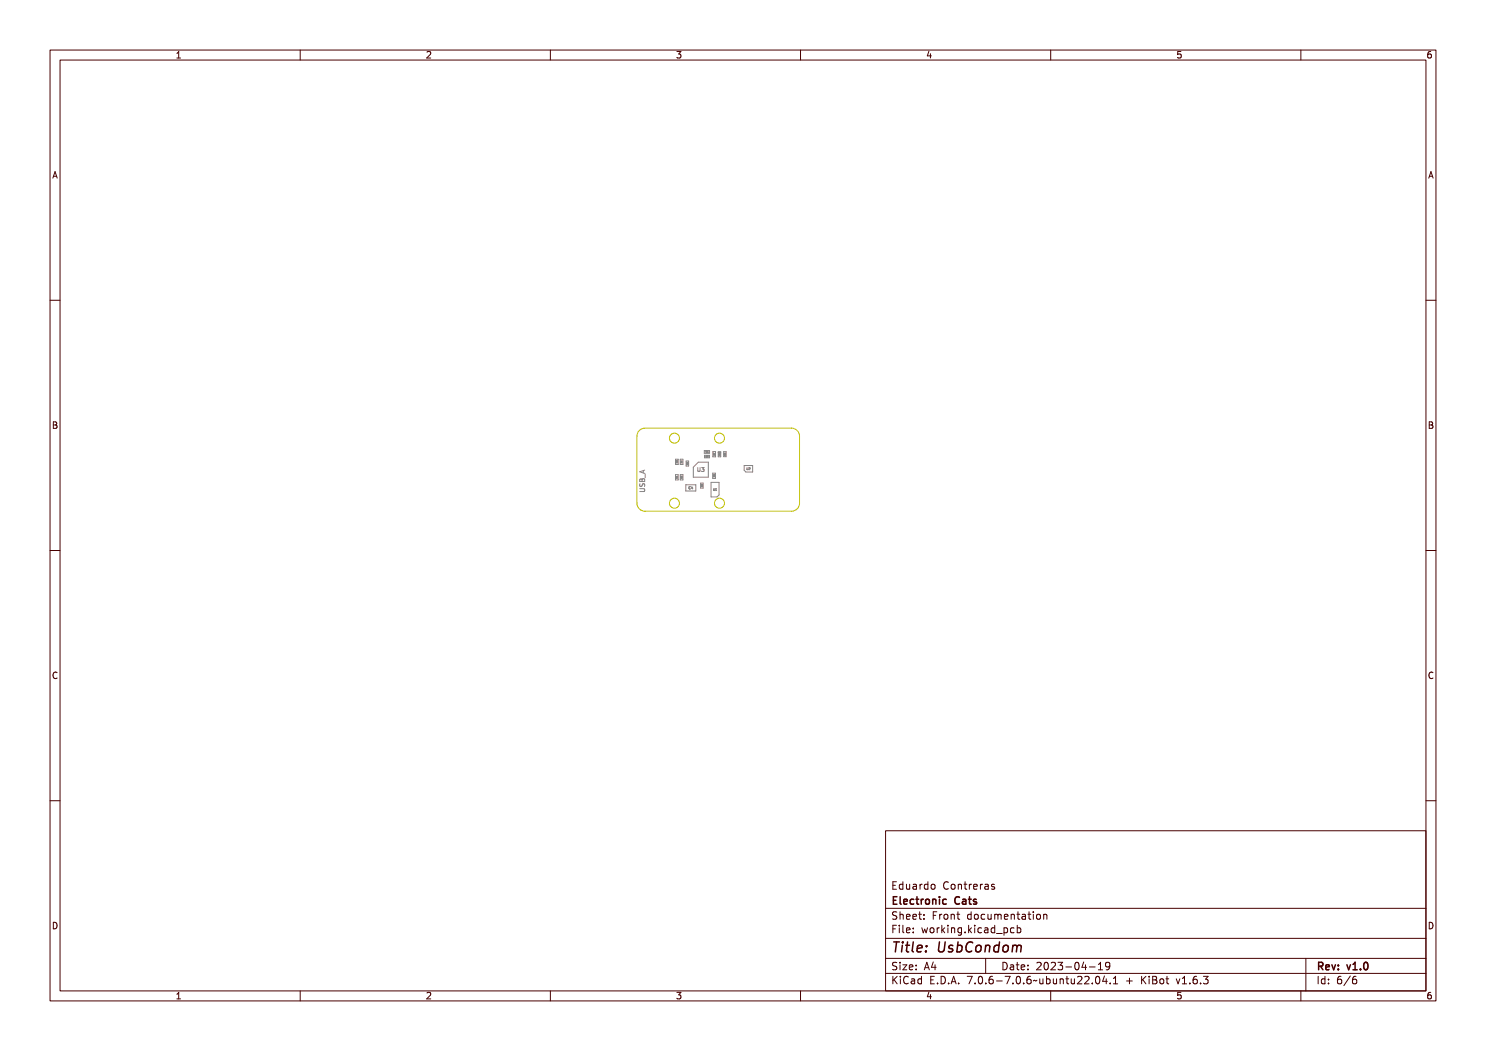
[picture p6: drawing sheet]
<svg xmlns="http://www.w3.org/2000/svg" width="297mm" height="210mm" viewBox="0 0 297 210" stroke-linecap="round" stroke-linejoin="round" font-family="sans-serif">
<g fill="none" stroke="#848484" stroke-width=".2">
<path d="M127.9 97.7h.8l.2 .1-.2 .4h-.8M127.9 96.7v.5a.42 .42 0 0 0 .6-.5h.3v.5M127.9 97.4h.6a.32 .32 0 0 1 .4 .4 .32 .32 0 0 1-.4 .3h-.6v-.2h.7a.18 .18 0 0 0 .2-.1 .18 .18 0 0 0-.2-.2h-.7zM127.9 94.5l1-.3v.1l-.3 .1v.3l.3 .1v.1l-1-.3zM127.9 95.7h.2l.2 .2 .2-.3 .3 .1 .1 .5h-1zM128 96.7h.1l-.1 .1a.18 .18 0 0 0 0 .3 .18 .18 0 0 0 .3 0 .32 .32 0 0 1 .2-.5 .32 .32 0 0 1 .4 .2 .32 .32 0 0 1-.2 .4h.1a.24 .24 0 0 0 0-.3 .24 .24 0 0 0-.3-.1 .24 .24 0 0 0-.1 .3 .31 .31 0 0 1-.4 .1 .31 .31 0 0 1 0-.5zM128 95.9h.3l.1 .1a.27 .27 0 0 1 .3-.2 .27 .27 0 0 1 .2 .4v.2h-1zM128 94.5l.5-.1v.3zM128.1 96h.2v.3h-.3zM128.3 95.9v.3M128.5 96h.3v.3h-.4zM128.6 94v.5"/>
<path d="M128.9 93.9l-1 .4 1 .3M128.9 94.7v.8M129.2 94.9v.9zM135 91.8h.5v1h-.5zM135 94.8h.5v1.1h-.5zM135.2 92.4l-.1 .1h.3M135.2 92.3v.1M135.2 92.1h.2v.2l-.1-.2-.1 .2zM135.2 92.3h.2l-.1 .1 .1 .1h-.2zM135.2 92.3h.1M135.2 92.4h.1zM135.2 92.1h-.1v.1"/>
<path d="M135.2 92.3l.1 .1M135.3 92.4v.1M135.3 92.1h-.1M135.3 92.1h.1M135.4 92.1v.1M135.4 92.3l-.1 .1M136 91.8h.5v1h-.5zM136 94.8h.5v1.1h-.5zM137.1 96.9h2v1.2h-2zM137.1 92.1h.5v1h-.5zM137.2 92.7l.1 .1M137.2 92.4l.2 .2"/>
<path d="M137.3 92.8h.1M137.3 92.7h-.1M137.3 92.5h.2v.1l-.1-.1-.1 .1zM137.3 92.7h.1M137.3 92.6l.2 .1-.2 .1zM137.3 92.5l.1 .1M137.4 92.4l-.1 .1M137.4 92.4h.1M137.5 92.7v.1M137.5 92.4v.2M137.5 92.8h.1M138.6 93.3l1-.9h2v3h-3z"/>
<path d="M140 96.5h.5v1h-.5zM140.8 90h1v.6h-1zM140.8 91h1v.5h-1zM142.1 96.4h1.6v2.5l-.4 .4h-1.2zM142.5 94.5h.5v1.1h-.5zM142.5 90.2h.5v1.1h-.5zM142.6 94.9l.1 .1v-.1M142.6 95.1v.2h.2M142.6 94.9h.2v.1v-.1l-.2 .1zM142.6 90.8l.3 .1M142.6 95.1h.1M142.6 90.8h.1"/>
<path d="M142.6 90.6l.3 .1-.3-.1v.1zM142.6 95.1h.3l-.2 .1 .2 .1h-.3zM142.6 90.8h.3l-.1 .1h.1h-.3zM142.6 95.1l.1 .1zM142.7 90.8v.1zM142.7 90.8h-.1M142.7 90.8h.1M142.7 95.1h.1M142.7 95.1v.1M142.7 94.9h.1M142.7 90.8v.1M142.7 95.2v.1"/>
<path d="M142.8 94.9h.1M142.8 94.9v.1M142.8 95.1l-.1 .1M142.9 90.8l-.2 .1M142.9 90.7l-.3-.2v.2M143.6 90.3h.5v1h-.5zM143.6 90.4h.5M143.6 90.5h.5M143.7 90.6h.2v.1zM143.7 90.8v.2h.2v-.2M143.7 90.7h.1M143.7 90.8l.2 .2h-.2z"/>
<path d="M143.7 90.8h.1M143.7 90.8h.2M143.7 90.8l.2 .1zM143.9 90.8h.1M143.9 90.6v.1M143.9 90.7h-.2M144.6 90.3h.5v.9h-.5zM148.7 93h1.7v1.3h-1.3l-.4-.3z"/>
</g>
<g fill="none" stroke="#c2c200" stroke-width=".2">
<path d="M127.8 86l.7-.4h.4h29.3a1.6 1.6 0 0 1 1.6 1.5v13.4a1.6 1.6 0 0 1-1.6 1.6h-29.3a1.6 1.6 0 0 1-1.6-1.6v-13.4l.1-.4z"/>
<circle cx="134.8" cy="87.6" r="1"/>
<circle cx="143.8" cy="87.6" r="1"/>
<circle cx="134.8" cy="100.6" r="1"/>
<circle cx="143.8" cy="100.6" r="1"/>
</g>
<g fill="none" stroke="#480000" stroke-width=".2">
<path d="M10 10h277v190h-277zM12 12h273v186h-273zM60 10v2M110 10v2M160 10v2M210 10v2M260 10v2M10 60h2M285 60h2M10 110h2M285 110h2M10 160h2"/>
<path d="M285 160h2M177 166h108v32h-108zM178.2 176.3h.9v.2h-.7v.4h.6v.2h-.6v.5h.7v.1h-.9zM179.4 176.8l.3-.2 .3 .2v-.6h.2v1.5h-.2v-.1a.42 .42 0 0 1-.5 .1 .42 .42 0 0 1-.2-.5zM179.6 176.9l.1-.1a.4 .4 0 0 1 .3 .4 .4 .4 0 0 1-.3 .4l-.2-.2zM180.6 176.7h.2v.8l.2 .1 .2-.2v-.7h.2v1h-.2v-.1a.35 .35 0 0 1-.4 .2 .35 .35 0 0 1-.2-.5zM181.8 176.7l.3-.1a.43 .43 0 0 1 .5 .5v.6h-.1v-.1a.38 .38 0 0 1-.5 .2 .38 .38 0 0 1-.2-.5 .38 .38 0 0 1 .4-.2h.3a.35 .35 0 0 0-.3-.4 .35 .35 0 0 0-.4 .2zM182 177.3l.5-.1a.31 .31 0 0 1-.2 .4 .31 .31 0 0 1-.4-.1zM183.2 176.7h.1v.2l.1-.1a.29 .29 0 0 1 .3-.2 .29 .29 0 0 1 .2 .3 .37 .37 0 0 0-.4-.1 .37 .37 0 0 0-.2 .4v.5h-.1zM184.2 176.8l.4-.2 .3 .2v-.6h.1v1.5h-.1v-.1a.42 .42 0 0 1-.6 .1 .42 .42 0 0 1-.2-.5zM184.4 176.9l.1-.1a.4 .4 0 0 1 .4 .4 .4 .4 0 0 1-.4 .4l-.2-.2zM185.6 176.9l.1-.1a.39 .39 0 0 1 .4 .4 .39 .39 0 0 1-.4 .4l-.1-.2z"/>
<path d="M187.9 176.5a.4 .4 0 0 1 .4-.3 .4 .4 0 0 1 .4 .3 .56 .56 0 0 0-.8 .4 .56 .56 0 0 0 .5 .7l.3-.1a.43 .43 0 0 1-.5 .3 .43 .43 0 0 1-.4-.4v-.6zM189.2 176.9l.1-.1a.39 .39 0 0 1 .4 .4 .39 .39 0 0 1-.4 .4l-.1-.2zM190.2 176.7h.2v.1a.35 .35 0 0 1 .4-.1 .35 .35 0 0 1 .3 .4v.6h-.2l-.1-.8h-.3l-.1 .8h-.2zM191.7 176.3h.1v.4h.4v.1h-.4v.7l.4 .1v.1h-.4l-.1-.1v-.8h-.3v-.1h.3zM192.8 176.7h.2v.2v-.1a.29 .29 0 0 1 .3-.2 .29 .29 0 0 1 .3 .3 .37 .37 0 0 0-.4-.1 .37 .37 0 0 0-.2 .4v.5h-.2zM193.9 176.8l.2-.1a.49 .49 0 0 1 .5 0 .49 .49 0 0 1 .1 .5h-.8a.42 .42 0 0 0 .3 .4 .42 .42 0 0 0 .5-.1 .47 .47 0 0 1-.4 .3 .47 .47 0 0 1-.5-.3zM194.1 176.9l.3-.1 .1 .3h-.5zM195.2 176.7h.2v.2v-.1a.29 .29 0 0 1 .3-.2 .29 .29 0 0 1 .3 .3 .37 .37 0 0 0-.4-.1 .37 .37 0 0 0-.2 .4v.5h-.2zM196.3 176.7l.2-.1a.43 .43 0 0 1 .6 .5v.6h-.2v-.1a.38 .38 0 0 1-.5 .2 .38 .38 0 0 1-.2-.5 .38 .38 0 0 1 .5-.2h.2a.35 .35 0 0 0-.3-.4 .35 .35 0 0 0-.3 .2zM196.4 177.3l.5-.1a.31 .31 0 0 1-.1 .4 .31 .31 0 0 1-.4-.1zM197.6 176.7l.4-.1 .2 .1-.1 .1a.25 .25 0 0 0-.3 0 .25 .25 0 0 0-.1 .2 .38 .38 0 0 1 .5 .3 .38 .38 0 0 1-.4 .5l-.3-.1v-.2a.31 .31 0 0 0 .3 .1 .31 .31 0 0 0 .2-.3 .42 .42 0 0 1-.4-.1 .42 .42 0 0 1 0-.5zM60 198v2"/>
<path d="M110 198v2M160 198v2M177 181.5h108M177 187.5h108M177 191.5h108M177 194.5h108M178.1 195.2h.2v.6l.6-.6h.3l-.6 .6 .6 .8h-.2l-.5-.7-.2 .2v.5h-.2zM178.2 185h.9v.2h-.7v.4h.6v.2h-.6v.7h-.2zM178.3 182.4l.5-.1h.2v.2a.31 .31 0 0 0-.5-.1 .31 .31 0 0 0 0 .5 .5 .5 0 0 1 .6 .6 .5 .5 0 0 1-.8 .2l-.1-.2a.34 .34 0 0 0 .4 .1 .34 .34 0 0 0 .1-.5 .47 .47 0 0 1-.5-.2 .47 .47 0 0 1 .1-.5zM178.3 192.5l.5-.1h.2v.2a.31 .31 0 0 0-.5-.1 .31 .31 0 0 0 0 .5 .5 .5 0 0 1 .6 .6 .5 .5 0 0 1-.8 .2l-.1-.2a.34 .34 0 0 0 .4 .1 .34 .34 0 0 0 .1-.5 .47 .47 0 0 1-.5-.2 .47 .47 0 0 1 .1-.5zM179.4 182.2h.2v.6a.35 .35 0 0 1 .4-.1 .35 .35 0 0 1 .2 .4v.6h-.2v-.8h-.4v.8h-.2zM179.5 185.4h.4v.9h.4v.2h-.9v-.2h.3v-.8h-.2z"/>
<path d="M179.5 192.8h.4v.9h.4v.1h-.9v-.1h.3v-.8h-.2zM179.5 195.6h.4v.9h.4v.1h-.9v-.1h.3v-.8h-.2zM179.7 184.9h.2v.3h-.2zM179.7 192.3h.2v.3h-.2zM179.7 195.1h.2v.3h-.2zM180.6 184.9h.4v1.3l.4 .1v.2l-.5-.2v-1.2h-.3zM180.6 192.8h.8l-.6 .9h.6v.1h-.8l.6-.9h-.6zM180.7 182.8l.1-.1a.49 .49 0 0 1 .5 0 .49 .49 0 0 1 .2 .5h-.8a.42 .42 0 0 0 .3 .4 .42 .42 0 0 0 .4-.1 .47 .47 0 0 1-.4 .3 .47 .47 0 0 1-.4-.3zM180.7 195.4a.4 .4 0 0 1 .4-.3 .4 .4 0 0 1 .4 .3 .56 .56 0 0 0-.8 .4 .56 .56 0 0 0 .5 .7l.3-.1a.43 .43 0 0 1-.5 .3 .43 .43 0 0 1-.4-.4v-.6zM180.8 182.9l.4-.1 .1 .3h-.6zM181.8 195.6l.3-.1a.43 .43 0 0 1 .5 .5v.6h-.1v-.1a.38 .38 0 0 1-.5 .2 .38 .38 0 0 1-.2-.5 .38 .38 0 0 1 .4-.2h.3a.35 .35 0 0 0-.3-.4 .35 .35 0 0 0-.4 .2zM181.9 182.8l.1-.1a.49 .49 0 0 1 .5 0 .49 .49 0 0 1 .2 .5h-.8a.42 .42 0 0 0 .3 .4 .42 .42 0 0 0 .5-.1 .47 .47 0 0 1-.5 .3 .47 .47 0 0 1-.4-.3z"/>
<path d="M181.9 185.5l.1-.1a.49 .49 0 0 1 .5 0 .49 .49 0 0 1 .2 .5h-.8a.42 .42 0 0 0 .3 .4 .42 .42 0 0 0 .5-.1 .47 .47 0 0 1-.5 .3 .47 .47 0 0 1-.4-.3zM181.9 192.9l.1-.1a.49 .49 0 0 1 .5 0 .49 .49 0 0 1 .2 .5h-.8a.42 .42 0 0 0 .3 .4 .42 .42 0 0 0 .5-.1 .47 .47 0 0 1-.5 .3 .47 .47 0 0 1-.4-.3zM182 196.2l.5-.1a.31 .31 0 0 1-.2 .4 .31 .31 0 0 1-.4-.1zM182 182.9l.4-.1 .1 .3h-.6zM182 185.6l.4-.1 .1 .3h-.6zM182 193l.4-.1 .1 .3h-.6zM183 195.7l.4-.2 .2 .2v-.6h.2v1.5h-.2v-.1a.42 .42 0 0 1-.5 .1 .42 .42 0 0 1-.2-.5zM183.2 195.8l.1-.1a.4 .4 0 0 1 .3 .4 .4 .4 0 0 1-.3 .4l-.2-.2zM183.2 182.3h.2v.4h.4v.1h-.4v.7l.4 .1v.1h-.4l-.1-.1-.1-.8h-.3v-.1h.3zM183.3 185.4h.2v.3h-.2zM183.3 186.2h.2v.3h-.2zM183.3 192.8h.2v.3h-.2z"/>
<path d="M183.3 193.6h.2v.2h-.2zM184.5 182.7h.2v.3h-.2zM184.5 183.5h.2v.2h-.2zM185.2 185.4h.2l.2 .8 .1-.5h.2l.2 .5 .1-.8h.2l-.2 1.1h-.2l-.2-.7-.2 .7h-.1zM185.4 195.2h.9v.2h-.7v.4h.6v.2h-.6v.5h.7v.1h-.9zM185.7 192.4h.2l.5 1.4h-.2l-.1-.3h-.5l-.1 .3h-.2zM185.8 192.6l.2 .7h-.4zM186.6 182.3h.9v.2h-.7v.4h.6v.2h-.6v.6h-.2zM186.8 185.6l.1-.1a.39 .39 0 0 1 .4 .4 .39 .39 0 0 1-.4 .4l-.1-.2zM186.9 196.4h.2v.2h-.2zM187.1 192.4h.2v.9h.2v.2h-.2v.3h-.2v-.3h-.6zM187.1 192.6v.7h-.4z"/>
<path d="M187.8 195.2a.76 .76 0 0 1 .9 .7 .76 .76 0 0 1-.9 .7zM188 195.4a.57 .57 0 0 1 .5 .5 .57 .57 0 0 1-.5 .6zM188 182.7h.2v.2v-.1a.29 .29 0 0 1 .3-.2 .29 .29 0 0 1 .3 .3 .37 .37 0 0 0-.5-.1 .37 .37 0 0 0-.1 .4v.5h-.2zM188 185.4h.2v.2v-.1a.29 .29 0 0 1 .3-.2 .29 .29 0 0 1 .3 .3 .37 .37 0 0 0-.5-.1 .37 .37 0 0 0-.1 .4v.6h-.2zM189.1 184.9h.1v.9l.5-.4h.2l-.4 .4 .5 .7h-.2l-.4-.6-.2 .1v.5h-.1zM189.2 182.9l.1-.1a.39 .39 0 0 1 .4 .4 .39 .39 0 0 1-.4 .4l-.1-.2zM189.3 196.4h.3v.2h-.3zM190.2 182.7h.2v.1a.35 .35 0 0 1 .4-.1 .35 .35 0 0 1 .3 .4v.6h-.2l-.1-.8h-.3l-.1 .8h-.2zM190.3 185.4h.4v.9h.4v.2h-.9v-.2h.4v-.8h-.3zM190.5 195.2h.3l.4 1.4h-.2l-.1-.3h-.5l-.1 .3h-.2zM190.6 184.9h.1v.3h-.1zM190.6 195.4l.2 .7h-.4z"/>
<path d="M191.4 185.4h.2v.1a.35 .35 0 0 1 .4-.1 .35 .35 0 0 1 .3 .4v.7h-.2l-.1-.9h-.3l-.1 .9h-.2zM191.7 182.3h.1v.4h.4v.1h-.4v.7l.4 .1v.1h-.4l-.1-.1v-.8h-.3v-.1h.3zM191.7 196.4h.3v.2h-.3zM192.7 185.5l.3-.2 .3 .2v-.1h.2v1a.53 .53 0 0 1-.8 .4v-.2a.36 .36 0 0 0 .4 .1 .36 .36 0 0 0 .2-.4l-.1 .1a.53 .53 0 0 1-.7-.3 .53 .53 0 0 1 .2-.6zM192.8 185.6l.1-.1a.39 .39 0 0 1 .4 .4 .39 .39 0 0 1-.4 .4l-.1-.2zM193.8 195.2h.9l-.5 1.4h-.2l.5-1.2h-.7zM193.9 182.8l.3-.2 .3 .2v-.6h.2v1.5h-.2v-.1a.42 .42 0 0 1-.6 .1 .42 .42 0 0 1-.1-.5zM194.1 182.8a.4 .4 0 0 1 .4 .4 .4 .4 0 0 1-.4 .4l-.2-.4zM194.1 186.2h.3v.3h-.3zM195.1 184.9h.2v.9l.4-.4h.3l-.5 .4 .5 .7h-.2l-.4-.6-.1 .1v.5h-.2zM195.2 182.9l.1-.1a.39 .39 0 0 1 .4 .4 .39 .39 0 0 1-.4 .4l-.1-.2zM195.3 196.4h.3v.2h-.3z"/>
<path d="M196.3 185.4h.5v.9h.3v.2h-.9v-.2h.4v-.8h-.3zM196.3 195.4a.57 .57 0 0 1 .7 0 .57 .57 0 0 1 .1 .8 .5 .5 0 0 1-.6 .5 .5 .5 0 0 1-.3-.8zM196.4 182.8a.39 .39 0 0 1 .4-.2 .39 .39 0 0 1 .3 .3 .4 .4 0 0 0-.6 0 .4 .4 0 0 0 0 .6 .4 .4 0 0 0 .6 0 .45 .45 0 0 1-.6 .3 .45 .45 0 0 1-.3-.6zM196.5 195.4a.61 .61 0 0 1 .4 1l-.1 .1a.61 .61 0 0 1-.4-1zM196.6 184.9h.2v.3h-.2zM197 191.5v3M197.4 182.7h.2v.8l.2 .1 .3-.2v-.7h.2v1h-.2v-.1a.35 .35 0 0 1-.4 .2 .35 .35 0 0 1-.3-.5zM197.6 185.5a.39 .39 0 0 1 .4-.2 .39 .39 0 0 1 .3 .3 .4 .4 0 0 0-.6 0 .4 .4 0 0 0 0 .6 .4 .4 0 0 0 .6 0 .45 .45 0 0 1-.6 .3 .45 .45 0 0 1-.3-.6zM197.7 196.4h.3v.2h-.3zM198.6 182.7l.5 .1 .3-.1 .2 1h-.2l-.1-.9-.2 .1v.8h-.1l-.2-.9-.1 .9h-.1zM198.7 185.4l.2-.1a.43 .43 0 0 1 .6 .5v.7h-.2v-.2a.38 .38 0 0 1-.5 .2 .38 .38 0 0 1-.2-.5 .38 .38 0 0 1 .5-.2h.2a.35 .35 0 0 0-.3-.4 .35 .35 0 0 0-.3 .2zM198.7 195.4a.38 .38 0 0 1 .4-.3 .38 .38 0 0 1 .3 .3 .43 .43 0 0 0-.5 0 .43 .43 0 0 0-.1 .5 .46 .46 0 0 1 .7 .1 .46 .46 0 0 1-.2 .6 .46 .46 0 0 1-.7-.2z"/>
<path d="M198.8 186l.5-.1a.31 .31 0 0 1-.1 .4 .31 .31 0 0 1-.4-.1zM199.9 185.5l.3-.2 .3 .2v-.6h.2v1.6h-.2v-.2a.42 .42 0 0 1-.5 .1 .42 .42 0 0 1-.2-.5zM199.9 182.8l.2-.1a.49 .49 0 0 1 .5 0 .49 .49 0 0 1 .1 .5h-.7a.42 .42 0 0 0 .2 .4 .42 .42 0 0 0 .5-.1 .47 .47 0 0 1-.4 .3 .47 .47 0 0 1-.5-.3zM200 196h.5v.2h-.5zM200 185.6l.1-.1a.39 .39 0 0 1 .4 .4 .39 .39 0 0 1-.4 .4l-.1-.2zM200.1 182.9l.3-.1 .2 .3h-.6zM200.1 192.4a.76 .76 0 0 1 1 .7 .76 .76 0 0 1-1 .7zM200.3 192.6a.57 .57 0 0 1 .6 .5 .57 .57 0 0 1-.6 .6zM200.9 186.8l1.2 .1zM201 195.2h.9l-.5 1.4h-.2l.5-1.2h-.7zM201.1 182.7h.1v.1a.35 .35 0 0 1 .5-.1 .35 .35 0 0 1 .2 .4v.6h-.2v-.8h-.4l-.1 .8h-.1zM201.4 192.8l.3-.1a.43 .43 0 0 1 .5 .5v.6h-.1v-.1a.38 .38 0 0 1-.5 .2 .38 .38 0 0 1-.2-.5 .38 .38 0 0 1 .4-.2h.3a.35 .35 0 0 0-.3-.4 .35 .35 0 0 0-.4 .2z"/>
<path d="M201.6 193.4l.5-.1a.31 .31 0 0 1-.2 .4 .31 .31 0 0 1-.4-.1zM202.2 185.4h.2v.1a.53 .53 0 0 1 .8 .3 .53 .53 0 0 1-.6 .7l-.2-.2v.6h-.2zM202.5 182.3h.2v.4h.4v.1h-.4v.7l.4 .1v.1h-.4l-.2-.1v-.8h-.3v-.1h.3zM202.5 185.6l.1-.1a.4 .4 0 0 1 .4 .4 .4 .4 0 0 1-.4 .4l-.2-.2zM202.5 196.4h.3v.2h-.3zM202.8 192.4h.2v.4h.4v.1h-.4v.7l.4 .1v.1h-.4l-.2-.1v-.8h-.3v-.1h.3zM203.5 182.7l.3-.1a.43 .43 0 0 1 .5 .5v.6h-.2v-.1a.38 .38 0 0 1-.5 .2 .38 .38 0 0 1-.2-.5 .38 .38 0 0 1 .5-.2h.2a.35 .35 0 0 0-.2-.4 .35 .35 0 0 0-.4 .2zM203.5 195.4a.57 .57 0 0 1 .8 0 .57 .57 0 0 1 0 .8 .5 .5 0 0 1-.6 .5 .5 .5 0 0 1-.3-.8zM203.6 185.5a.39 .39 0 0 1 .4-.2 .39 .39 0 0 1 .3 .3 .4 .4 0 0 0-.5 0 .4 .4 0 0 0 0 .6 .4 .4 0 0 0 .5 0 .45 .45 0 0 1-.6 .3 .45 .45 0 0 1-.2-.6zM203.7 183.3l.4-.1a.31 .31 0 0 1-.1 .4 .31 .31 0 0 1-.4-.1zM203.7 195.4a.61 .61 0 0 1 .4 1l-.1 .1a.61 .61 0 0 1-.3-1zM203.9 192.9l.1-.1a.49 .49 0 0 1 .5 0 .49 .49 0 0 1 .2 .5h-.8a.42 .42 0 0 0 .3 .4 .42 .42 0 0 0 .5-.1 .47 .47 0 0 1-.5 .3 .47 .47 0 0 1-.4-.3z"/>
<path d="M204 193l.4-.1 .1 .3h-.6zM204.7 184.9h.1v.6a.53 .53 0 0 1 .8 .3 .53 .53 0 0 1-.6 .7l-.2-.2v.2h-.1zM204.9 182.3h.2v.4h.4v.1h-.4v.7l.4 .1v.1h-.4l-.2-.1v-.8h-.3v-.1h.3zM204.9 185.6l.1-.1a.39 .39 0 0 1 .4 .4 .39 .39 0 0 1-.4 .4l-.1-.2zM204.9 196.4h.3v.2h-.3zM205.3 192.8h.2v.3h-.2zM205.3 193.6h.2v.2h-.2zM205.9 182.7h.5v.9h.3v.1h-.9v-.1h.4v-.8h-.3zM205.9 195.4a.38 .38 0 0 1 .4-.3 .38 .38 0 0 1 .3 .3 .43 .43 0 0 0-.5 0 .43 .43 0 0 0-.1 .5 .46 .46 0 0 1 .7 .1 .46 .46 0 0 1-.2 .6 .46 .46 0 0 1-.6-.2zM206.2 182.2h.2v.3h-.2zM207 196l1-.1a.49 .49 0 0 1-.8 .1l-.2 .2zM207.3 182.9l.1-.1a.39 .39 0 0 1 .4 .4 .39 .39 0 0 1-.4 .4l-.2-.2z"/>
<path d="M207.4 192.5a.53 .53 0 0 1 .8 .1 .53 .53 0 0 1-.3 .7l-.3 .4h.7v.1h-.9l.3-.5a.4 .4 0 0 0 .3-.4 .4 .4 0 0 0-.3-.4l-.3 .2zM208.3 182.7h.1v.1a.35 .35 0 0 1 .5-.1 .35 .35 0 0 1 .2 .4v.6h-.2v-.8h-.4l-.1 .8h-.1zM208.3 195.6h.1l.1 .8 .2 .1 .2-.2v-.7h.2v1h-.2v-.1a.35 .35 0 0 1-.4 .2 .35 .35 0 0 1-.2-.5zM208.7 192.6a.57 .57 0 0 1 .7 0 .57 .57 0 0 1 .1 .8 .5 .5 0 0 1-.6 .5 .5 .5 0 0 1-.3-.8zM208.9 192.6a.61 .61 0 0 1 .3 1l-.1 .1a.61 .61 0 0 1-.3-1zM209.5 195.1h.2v.6a.53 .53 0 0 1 .7 .3 .53 .53 0 0 1-.6 .7l-.1-.2v.1h-.2zM209.7 195.8l.1-.1a.4 .4 0 0 1 .4 .4 .4 .4 0 0 1-.4 .4l-.1-.2zM209.8 192.5a.53 .53 0 0 1 .8 .1 .53 .53 0 0 1-.3 .7l-.3 .4h.7v.1h-.9l.3-.5a.4 .4 0 0 0 .3-.4 .4 .4 0 0 0-.3-.4l-.3 .2zM210 198v2M210.7 195.6h.2v.8l.2 .1 .2-.2v-.7h.2v1h-.2v-.1a.35 .35 0 0 1-.4 .2 .35 .35 0 0 1-.2-.5zM211 192.4a.46 .46 0 0 1 .6 0 .46 .46 0 0 1 .1 .6l-.1 .1a.47 .47 0 0 1 .2 .7 .47 .47 0 0 1-.7 0l-.1-.2a.35 .35 0 0 0 .5 .1 .35 .35 0 0 0 0-.5h-.3v-.2a.29 .29 0 0 0 .4-.1 .29 .29 0 0 0-.1-.4 .29 .29 0 0 0-.4 .1h-.1zM211.9 195.6h.2v.1a.35 .35 0 0 1 .4-.1 .35 .35 0 0 1 .2 .4v.6h-.2v-.8h-.4v.8h-.2z"/>
<path d="M212.4 193.2h.5v.2h-.5zM213.3 195.2h.2v.4h.4v.1h-.4v.7l.4 .1v.1h-.4l-.2-.1v-.8h-.3v-.1h.3zM213.5 192.6a.57 .57 0 0 1 .7 0 .57 .57 0 0 1 .1 .8 .5 .5 0 0 1-.6 .5 .5 .5 0 0 1-.3-.8zM213.7 192.6a.61 .61 0 0 1 .3 1v.1a.61 .61 0 0 1-.4-1zM214.3 195.6h.2v.8l.2 .1 .2-.2v-.7h.2v1h-.2v-.1a.35 .35 0 0 1-.4 .2 .35 .35 0 0 1-.2-.5zM215.1 192.4h.3v.9h.1v.2h-.1v.3h-.2v-.3h-.7zM215.2 192.6v.7h-.5zM215.5 195.3a.53 .53 0 0 1 .8 .1 .53 .53 0 0 1-.3 .7l-.3 .4h.6v.1h-.9l.4-.5a.4 .4 0 0 0 .3-.4 .4 .4 0 0 0-.3-.4l-.3 .2zM216 193.2h.5v.2h-.5zM216.7 195.3a.53 .53 0 0 1 .8 .1 .53 .53 0 0 1-.3 .7l-.3 .4h.6v.1h-.9l.4-.5a.4 .4 0 0 0 .3-.4 .4 .4 0 0 0-.3-.4l-.3 .2zM217.1 192.5l.5-.1v1.3h.3v.1h-.8v-.1h.3v-1.1h-.3zM218.2 196.4h.2v.2h-.2z"/>
<path d="M218.3 192.5a.53 .53 0 0 1 .7 0 .53 .53 0 0 1 .1 .6 .6 .6 0 0 1-.2 .6 .6 .6 0 0 1-.6 .1v-.2a.43 .43 0 0 0 .5 0 .43 .43 0 0 0 .1-.4 .47 .47 0 0 1-.7 0 .47 .47 0 0 1 .1-.7zM219.2 195.4a.57 .57 0 0 1 .7 0 .57 .57 0 0 1 .1 .8 .5 .5 0 0 1-.7 .5 .5 .5 0 0 1-.3-.8zM219.4 195.4a.61 .61 0 0 1 .3 1l-.1 .1a.61 .61 0 0 1-.3-1zM219.5 193.8h.9M219.8 192.5l.2-.2v1.5M220.8 195.2h.2v.9h.2v.2h-.2v.3h-.2v-.3h-.6zM220.8 195.4v.7h-.4zM221.8 196.4h.2v.2h-.2zM221.8 192.9l-.3 .3h-.3l-.2-.3 .1-.5 .4-.1 .2 .1a.99 .99 0 0 1-.3 1.4h-.3M222.8 195.3l.5-.1v1.3h.3v.1h-.8v-.1h.3v-1.1h-.3zM225.4 195.5h.2v.4h.4v.2h-.4v.4h-.2v-.4h-.4v-.2h.4zM227.5 195.2h.2v.6l.6-.6h.2l-.6 .6 .6 .8h-.2l-.5-.7-.1 .2v.5h-.2z"/>
<path d="M228.8 195.6h.4v.9h.4v.1h-.9v-.1h.4v-.8h-.3zM229.1 195.1h.1v.3h-.1zM229.9 195.2h.4a.35 .35 0 0 1 .5 .2 .35 .35 0 0 1-.3 .5 .41 .41 0 0 1 .3 .5 .41 .41 0 0 1-.5 .2h-.4zM230.1 196h.2a.27 .27 0 0 1 .3 .2 .27 .27 0 0 1-.3 .3h-.2zM230.1 195.4h.2a.23 .23 0 0 1 .3 .2 .23 .23 0 0 1-.3 .2h-.2zM231.3 195.8l.1-.1a.39 .39 0 0 1 .4 .4 .39 .39 0 0 1-.4 .4l-.1-.2zM232.6 195.2h.1v.4h.4v.1h-.4l.1 .7 .3 .1v.1h-.3l-.2-.1v-.8h-.3v-.1h.3zM234.6 195.6h.2l.3 .9 .4-.9h.2l-.4 1h-.3zM236 195.3l.5-.1v1.3h.3v.1h-.8v-.1h.3v-1.1h-.3zM237.4 196.4h.3v.2h-.3zM238.4 195.4a.38 .38 0 0 1 .4-.3 .38 .38 0 0 1 .3 .3 .43 .43 0 0 0-.5 0 .43 .43 0 0 0-.1 .5 .46 .46 0 0 1 .7 .1 .46 .46 0 0 1-.2 .6 .46 .46 0 0 1-.7-.2zM239.8 196.4h.3v.2h-.3z"/>
<path d="M240.7 195.2a.46 .46 0 0 1 .6 0 .46 .46 0 0 1 .1 .6l-.1 .1a.47 .47 0 0 1 .2 .7 .47 .47 0 0 1-.7 0l-.1-.2a.35 .35 0 0 0 .5 .1 .35 .35 0 0 0 0-.5l-.3-.1v-.1a.29 .29 0 0 0 .4-.1 .29 .29 0 0 0-.1-.4 .29 .29 0 0 0-.4 .1h-.1zM260 198v2M261 191.5v6.5M263.2 195.2h.8v.2h-.3v1.1h.3v.1h-.8v-.1h.3v-1.1h-.3zM264.4 195.7l.3-.2 .3 .2v-.6h.2v1.5h-.2v-.1a.42 .42 0 0 1-.5 .1 .42 .42 0 0 1-.2-.5zM264.6 195.8l.1-.1a.4 .4 0 0 1 .3 .4 .4 .4 0 0 1-.3 .4l-.2-.2zM265.9 195.6h.2v.3h-.2zM265.9 196.4h.2v.2h-.2zM268.1 195.4a.38 .38 0 0 1 .3-.3 .38 .38 0 0 1 .4 .3 .43 .43 0 0 0-.5 0 .43 .43 0 0 0-.2 .5 .46 .46 0 0 1 .7 .1 .46 .46 0 0 1-.2 .6 .46 .46 0 0 1-.6-.2zM269.9 195.2h.2l-.8 1.6h-.2zM270.5 195.4a.38 .38 0 0 1 .4-.3 .38 .38 0 0 1 .3 .3 .43 .43 0 0 0-.5 0 .43 .43 0 0 0-.2 .5 .46 .46 0 0 1 .7 .1 .46 .46 0 0 1-.2 .6 .46 .46 0 0 1-.6-.2z"/>
<circle cx="185.8" cy="177.2" r=".53"/>
<circle cx="189.4" cy="177.2" r=".53"/>
<circle cx="187" cy="185.9" r=".53"/>
<circle cx="189.4" cy="183.2" r=".53"/>
<circle cx="195.4" cy="183.2" r=".53"/>
<circle cx="196.7" cy="195.9" r=".13"/>
<circle cx="199.1" cy="196.2" r=".32"/>
<circle cx="203.9" cy="195.9" r=".13"/>
<circle cx="206.3" cy="196.2" r=".32"/>
<circle cx="207.4" cy="183.2" r=".53"/>
<circle cx="209" cy="193.1" r=".13"/>
<circle cx="213.8" cy="193.1" r=".13"/>
<circle cx="218.6" cy="192.9" r=".32"/>
<circle cx="219.5" cy="195.9" r=".13"/>
<circle cx="231.5" cy="196.1" r=".53"/>
<circle cx="238.8" cy="196.2" r=".32"/>
<circle cx="268.5" cy="196.2" r=".32"/>
<circle cx="270.9" cy="196.2" r=".32"/>
</g>
<g fill="none" stroke="#480000" stroke-width=".3">
<path d="M178.2 179.3h.9v.2h-.7v.4h.6v.2h-.6v.5h.7v.1h-.9zM179.4 179.2h.4v1.3l.4 .1v.1l-.5-.1-.1-1.2h-.2zM180.7 179.8l.1-.1a.49 .49 0 0 1 .5 0 .49 .49 0 0 1 .2 .5h-.8a.42 .42 0 0 0 .3 .4 .42 .42 0 0 0 .4-.1 .47 .47 0 0 1-.4 .3 .47 .47 0 0 1-.4-.3zM180.8 179.9l.4-.1 .1 .3h-.6zM181.9 179.8a.39 .39 0 0 1 .4-.2 .39 .39 0 0 1 .3 .3 .4 .4 0 0 0-.5 0 .4 .4 0 0 0 0 .6 .4 .4 0 0 0 .5 0 .45 .45 0 0 1-.5 .3 .45 .45 0 0 1-.3-.6zM183.2 179.3h.2v.4h.4v.1h-.4v.7l.4 .1v.1h-.4l-.1-.1-.1-.8h-.3v-.1h.3zM184.4 179.7h.1v.2l.1-.1a.29 .29 0 0 1 .3-.2 .29 .29 0 0 1 .2 .3 .37 .37 0 0 0-.4-.1 .37 .37 0 0 0-.2 .4v.5h-.1zM185.6 179.9l.1-.1a.39 .39 0 0 1 .4 .4 .39 .39 0 0 1-.4 .4l-.1-.2zM186.6 179.7h.2v.1a.35 .35 0 0 1 .4-.1 .35 .35 0 0 1 .2 .4v.6h-.1l-.1-.8h-.3l-.1 .8h-.2zM187.9 179.7h.4v.9h.4v.1h-.9v-.1h.4v-.8h-.3zM188.2 179.2h.1v.3h-.1zM189.2 179.8a.39 .39 0 0 1 .3-.2 .39 .39 0 0 1 .4 .3 .4 .4 0 0 0-.6 0 .4 .4 0 0 0 0 .6 .4 .4 0 0 0 .6 0 .45 .45 0 0 1-.6 .3 .45 .45 0 0 1-.3-.6z"/>
<path d="M191.5 179.5a.4 .4 0 0 1 .4-.3 .4 .4 0 0 1 .4 .3 .56 .56 0 0 0-.8 .4 .56 .56 0 0 0 .5 .7l.3-.1a.43 .43 0 0 1-.5 .3 .43 .43 0 0 1-.4-.4v-.6zM192.6 179.7l.3-.1a.43 .43 0 0 1 .6 .5v.6h-.2v-.1a.38 .38 0 0 1-.5 .2 .38 .38 0 0 1-.2-.5 .38 .38 0 0 1 .4-.2h.3a.35 .35 0 0 0-.3-.4 .35 .35 0 0 0-.4 .2zM194.1 179.3h.1v.4h.4v.1h-.4l.1 .7 .3 .1v.1h-.3l-.2-.1v-.8h-.3v-.1h.3zM195.2 179.7l.4-.1 .2 .1-.1 .1a.25 .25 0 0 0-.3 0 .25 .25 0 0 0-.1 .2 .38 .38 0 0 1 .5 .3 .38 .38 0 0 1-.4 .5l-.3-.1v-.2a.31 .31 0 0 0 .3 .1 .31 .31 0 0 0 .2-.3 .42 .42 0 0 1-.4-.1 .42 .42 0 0 1 0-.5zM178.1 188.4h1.4v.2h-.6v1.7h-.2v-1.7h-.6zM179.9 188.8h.7v1.3h.4v.2h-1.2v-.2h.5v-1.1h-.4zM180.3 188.3h.3v.3h-.3zM181.8 188.4h.2v.4h.6v.2h-.6v1l.6 .1v.2a.55 .55 0 0 1-.8-.5v-.8h-.4v-.2h.4zM183 188.3h.6l.1 1.6 .1 .2h.4v.2a.54 .54 0 0 1-.8-.5v-1.4h-.4zM184.8 189a.65 .65 0 0 1 .8-.1 .65 .65 0 0 1 .3 .7h-1.1a.56 .56 0 0 0 .4 .5 .56 .56 0 0 0 .6-.1v.2a.81 .81 0 0 1-1.1-.1 .81 .81 0 0 1 .1-1.1zM185 189.1l.4-.1 .2 .4h-.8zM186.7 188.9h.3v.4h-.3z"/>
<path d="M186.7 189.9h.3v.4h-.3zM189.4 188.4h.3v1.3a.36 .36 0 0 0 .3 .4 .36 .36 0 0 0 .4-.4v-1.3h.2v1.2a.63 .63 0 0 1-.6 .7 .63 .63 0 0 1-.6-.7zM191.3 188.9l.6-.1 .2 .1v.2a.37 .37 0 0 0-.4-.1 .37 .37 0 0 0-.3 .4 .56 .56 0 0 1 .6 .2 .56 .56 0 0 1 0 .6l-.8 .1-.1-.1v-.2a.45 .45 0 0 0 .5 .1 .45 .45 0 0 0 .3-.3l-.1-.1a.52 .52 0 0 1-.5-.2 .52 .52 0 0 1 0-.6zM192.7 188.3h.2v.7a.56 .56 0 0 1 .7-.1 .56 .56 0 0 1 .3 .7 .56 .56 0 0 1-.3 .7 .56 .56 0 0 1-.7-.2v.2h-.2zM192.8 180.3l.5-.1a.31 .31 0 0 1-.1 .4 .31 .31 0 0 1-.4-.1zM193 189.2l.1-.2a.53 .53 0 0 1 .5 .6 .53 .53 0 0 1-.5 .5l-.1-.3zM194.4 188.6l.7-.3 .3 .1v.3a.58 .58 0 0 0-.7-.1 .58 .58 0 0 0-.2 .7 .58 .58 0 0 0 .2 .7 .58 .58 0 0 0 .7 0v.2a.88 .88 0 0 1-1-.1 .88 .88 0 0 1-.2-1.1zM196.2 189.2l.1-.2a.53 .53 0 0 1 .5 .6 .53 .53 0 0 1-.5 .5l-.2-.3zM197.5 188.8h.2v.3a.47 .47 0 0 1 .6-.3 .47 .47 0 0 1 .3 .6v.9h-.2v-1.1l-.3-.2-.3 .3-.1 1h-.2zM199.2 189l.4-.2 .4 .2v-.7h.2v2h-.2v-.2a.56 .56 0 0 1-.7 .2 .56 .56 0 0 1-.3-.7zM199.4 189.2l.1-.2a.53 .53 0 0 1 .5 .6 .53 .53 0 0 1-.5 .5l-.2-.3zM201 189.2l.1-.2a.53 .53 0 0 1 .5 .6 .53 .53 0 0 1-.5 .5l-.2-.3z"/>
<path d="M202.2 188.8h.2v.2a.29 .29 0 0 1 .3-.2 .29 .29 0 0 1 .2 .2 .32 .32 0 0 1 .5-.2 .32 .32 0 0 1 .1 .4v1.1h-.2v-1.1l-.1-.2-.2 .2v1.1h-.2v-1.1l-.2-.2-.2 .2v1.1h-.2zM263.1 192.4a.73 .73 0 0 1 .9 .2v.3l-.3 .3 .5 .6h-.2l-.3-.4-.2-.2h-.2v.6h-.2zM263.3 192.6h.2a.26 .26 0 0 1 .3 .2 .26 .26 0 0 1-.2 .3h-.3zM264.5 192.9l.1-.1a.49 .49 0 0 1 .5 0 .49 .49 0 0 1 .2 .5h-.8a.42 .42 0 0 0 .3 .4 .42 .42 0 0 0 .4-.1 .47 .47 0 0 1-.4 .3 .47 .47 0 0 1-.4-.3zM264.6 193l.3-.1 .2 .3h-.6zM265.5 192.8h.2l.3 .9 .3-.9h.2l-.4 1h-.2zM267.1 192.8h.2v.3h-.2zM267.1 193.6h.2v.2h-.2zM269.1 192.8h.2l.3 .9 .3-.9h.2l-.4 1h-.2zM270.5 192.5l.5-.1v1.3h.3v.1h-.8v-.1h.3v-1.1h-.3zM271.9 193.6h.2v.2h-.2zM272.9 192.6a.57 .57 0 0 1 .7 0 .57 .57 0 0 1 .1 .8 .5 .5 0 0 1-.6 .5 .5 .5 0 0 1-.3-.8z"/>
<path d="M273.1 192.6a.61 .61 0 0 1 .3 1l-.1 .1a.61 .61 0 0 1-.3-1z"/>
<circle cx="185.8" cy="180.2" r=".53"/>
<circle cx="196.5" cy="189.5" r=".72"/>
<circle cx="201.3" cy="189.5" r=".72"/>
<circle cx="273.2" cy="193.1" r=".13"/>
</g>
<text font-size="2.7" fill="#480000" x="178" y="190.3">Title: UsbCondom</text>
<g font-size="2" fill="#480000">
<text x="178" y="177.7">Eduardo Contreras</text>
<text x="178" y="180.7">Electronic Cats</text>
<text x="178" y="183.7">Sheet: Front documentation</text>
<text x="178" y="186.5">File: working.kicad_pcb</text>
<text x="178" y="193.9">Size: A4</text>
<text x="178" y="196.6">KiCad E.D.A. 7.0.6-7.0.6~ubuntu22.04.1 + KiBot v1.6.3</text>
<text x="200" y="193.9">Date: 2023-04-19</text>
<text x="263" y="196.6">Id: 6/6</text>
<text x="263" y="193.9">Rev: v1.0</text>
</g>
<g font-size="1.7" fill="#480000">
<text x="35" y="11.7">1</text>
<text x="85" y="11.7">2</text>
<text x="135" y="11.7">3</text>
<text x="185" y="11.7">4</text>
<text x="235" y="11.7">5</text>
<text x="285" y="11.7">6</text>
<text x="10.5" y="35.7">A</text>
<text x="285.5" y="35.7">A</text>
<text x="10.5" y="85.6">B</text>
<text x="285.5" y="85.6">B</text>
<text x="10.5" y="135.7">C</text>
<text x="285.5" y="135.7">C</text>
<text x="10.5" y="185.6">D</text>
<text x="285.5" y="185.6">D</text>
<text x="35" y="199.7">1</text>
<text x="85" y="199.7">2</text>
<text x="135" y="199.7">3</text>
<text x="185" y="199.7">4</text>
<text x="235" y="199.7">5</text>
<text x="285" y="199.7">6</text>
</g>
<text font-size="1.1" fill="#848484" x="139.4" y="94.2">U3</text>
<text font-size=".7" fill="#848484" x="137.7" y="97.7">C4</text>
<g font-size=".5" fill="#848484">
<text x="149.3" y="93.9">U2</text>
<text x="142.6" y="98">U1</text>
</g>
<g font-size=".3" fill="#848484">
<text x="135.4" y="95.6" transform="rotate(-90 135.4 95.6)">R1</text>
<text x="136.4" y="95.6" transform="rotate(-90 136.4 95.6)">R2</text>
<text x="136.4" y="92.5" transform="rotate(-90 136.4 92.5)">R4</text>
<text x="141.1" y="90.4">R6</text>
<text x="141.1" y="91.4">C2</text>
<text x="145" y="91" transform="rotate(-90 145 91)">C6</text>
<text x="140.4" y="97.2" transform="rotate(-90 140.4 97.2)">C3</text>
</g>
</svg>
